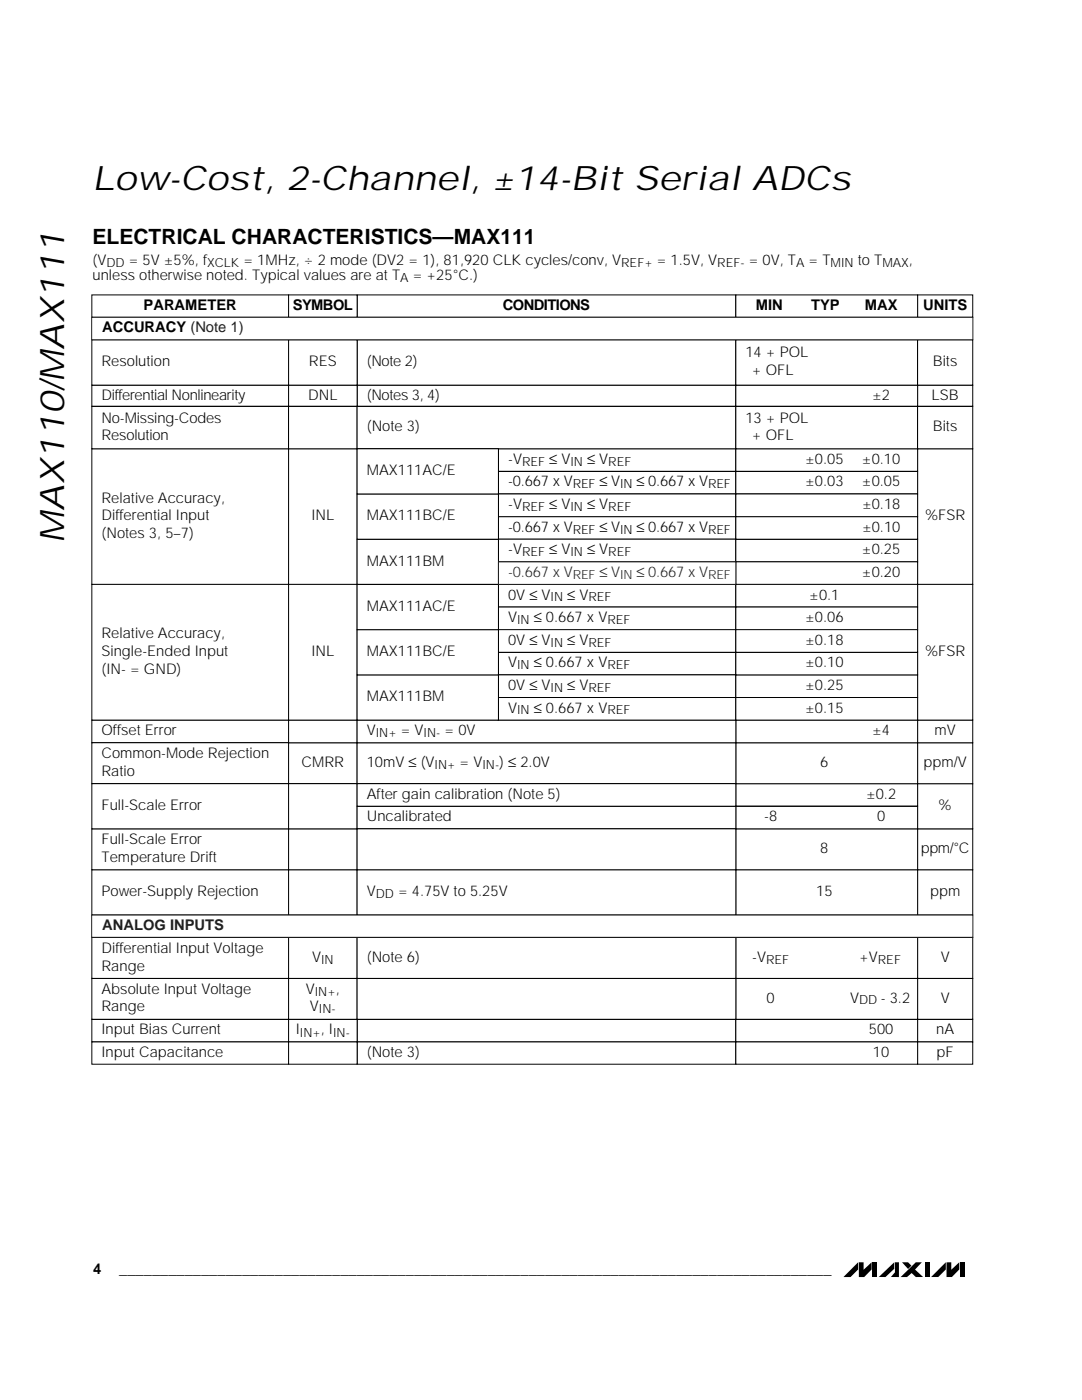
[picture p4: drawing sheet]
<svg xmlns="http://www.w3.org/2000/svg" width="216mm" height="279mm" viewBox="0 0 216 279" stroke-linecap="round" stroke-linejoin="round" font-family="sans-serif">
<path d="M171.2 251.9v1.5l-1.5 1.5h-1.4zM171.4 251.9h.9v1.5l1.6-1.5v1.5l-1.5 1.5h-1zM174.1 251.9h.9v3h-.9zM175.4 254.9l3-3v1.3l-1.7 1.7zM178.6 251.9h.8v3h-1.6l.8-1zM180 251.9h1.2l.7 .7-.7 .7zM179.7 254.9l3-3h1.2l-1.3 1.5 1.6 1.5h-1.5l-.8-.8-.9 .8zM184.5 251.9h1v3h-1zM188.7 251.9v1.4l-1.5 1.6h-1.4zM188.9 251.9h.9v1.5l1.6-1.5v1.4l-1.5 1.6h-1zM191.6 251.9h.9v3h-.9z" fill="#000"/>
<path d="M183.2 76.9h10.8v4.1h-10.8z" fill-rule="evenodd" fill="#fff"/>
<path d="M183.1 76.9h11v4.2h-11z" fill="none" stroke="#000" stroke-width=".2"/>
<path d="M71.3 203.5h75.5v4.4h-75.5z" fill-rule="evenodd" fill="#fff"/>
<path d="M71.3 203.4h75.5v4.5h-75.5z" fill="none" stroke="#000" stroke-width=".2"/>
<path d="M183.2 203.5h10.8v4.4h-10.8z" fill-rule="evenodd" fill="#fff"/>
<path d="M183.1 203.4h11v4.5h-11z" fill="none" stroke="#000" stroke-width=".2"/>
<path d="M146.9 203.5h36.1v4.4h-36.1z" fill-rule="evenodd" fill="#fff"/>
<path d="M146.8 203.4h36.3v4.5h-36.3z" fill="none" stroke="#000" stroke-width=".2"/>
<path d="M71.3 58.9h75.5v4.3h-75.5z" fill-rule="evenodd" fill="#fff"/>
<path d="M71.3 58.9h75.5v4.4h-75.5z" fill="none" stroke="#000" stroke-width=".2"/>
<path d="M57.6 203.5h13.6v4.4h-13.6z" fill-rule="evenodd" fill="#fff"/>
<path d="M57.6 203.4h13.7v4.5h-13.7z" fill="none" stroke="#000" stroke-width=".2"/>
<path d="M18.4 203.5h39.1v4.4h-39.1z" fill-rule="evenodd" fill="#fff"/>
<path d="M18.3 203.4h39.3v4.5h-39.3z" fill="none" stroke="#000" stroke-width=".2"/>
<path d="M57.6 173.6h13.6v8.9h-13.6z" fill-rule="evenodd" fill="#fff"/>
<path d="M57.6 173.6h13.7v9h-13.7z" fill="none" stroke="#000" stroke-width=".2"/>
<path d="M71.3 208h75.5v4.3h-75.5z" fill-rule="evenodd" fill="#fff"/>
<path d="M71.3 207.9h75.5v4.5h-75.5z" fill="none" stroke="#000" stroke-width=".2"/>
<path d="M183.2 208h10.8v4.3h-10.8z" fill-rule="evenodd" fill="#fff"/>
<path d="M183.1 207.9h11v4.5h-11z" fill="none" stroke="#000" stroke-width=".2"/>
<path d="M146.9 208h36.1v4.3h-36.1z" fill-rule="evenodd" fill="#fff"/>
<path d="M146.8 207.9h36.3v4.5h-36.3z" fill="none" stroke="#000" stroke-width=".2"/>
<path d="M57.6 208h13.6v4.3h-13.6z" fill-rule="evenodd" fill="#fff"/>
<path d="M57.6 207.9h13.7v4.5h-13.7z" fill="none" stroke="#000" stroke-width=".2"/>
<path d="M99.5 103.2h47.3v4.3h-47.3z" fill-rule="evenodd" fill="#fff"/>
<path d="M99.5 103.1h47.3v4.5h-47.3z" fill="none" stroke="#000" stroke-width=".2"/>
<path d="M99.5 89.6h47.3v4.4h-47.3z" fill-rule="evenodd" fill="#fff"/>
<path d="M99.5 89.6h47.3v4.5h-47.3z" fill="none" stroke="#000" stroke-width=".2"/>
<path d="M99.5 94.1h47.3v4.4h-47.3z" fill-rule="evenodd" fill="#fff"/>
<path d="M99.5 94.1h47.3v4.5h-47.3z" fill="none" stroke="#000" stroke-width=".2"/>
<path d="M18.4 208h39.1v4.3h-39.1z" fill-rule="evenodd" fill="#fff"/>
<path d="M18.3 207.9h39.3v4.5h-39.3z" fill="none" stroke="#000" stroke-width=".2"/>
<path d="M99.5 98.6h47.3v4.4h-47.3z" fill-rule="evenodd" fill="#fff"/>
<path d="M99.5 98.6h47.3v4.5h-47.3z" fill="none" stroke="#000" stroke-width=".2"/>
<path d="M183.2 195.3h10.8v8.1h-10.8z" fill-rule="evenodd" fill="#fff"/>
<path d="M183.1 195.3h11v8.1h-11z" fill="none" stroke="#000" stroke-width=".2"/>
<path d="M146.9 195.3h36.1v8.1h-36.1z" fill-rule="evenodd" fill="#fff"/>
<path d="M146.8 195.3h36.3v8.1h-36.3z" fill="none" stroke="#000" stroke-width=".2"/>
<path d="M57.6 195.3h13.6v8.1h-13.6z" fill-rule="evenodd" fill="#fff"/>
<path d="M57.6 195.3h13.7v8.1h-13.7z" fill="none" stroke="#000" stroke-width=".2"/>
<path d="M18.4 195.3h39.1v8.1h-39.1z" fill-rule="evenodd" fill="#fff"/>
<path d="M18.3 195.3h39.3v8.1h-39.3z" fill="none" stroke="#000" stroke-width=".2"/>
<path d="M183.2 187.2h10.8v8h-10.8z" fill-rule="evenodd" fill="#fff"/>
<path d="M183.1 187.1h11v8.2h-11z" fill="none" stroke="#000" stroke-width=".2"/>
<path d="M146.9 187.2h36.1v8h-36.1z" fill-rule="evenodd" fill="#fff"/>
<path d="M146.8 187.1h36.3v8.2h-36.3z" fill="none" stroke="#000" stroke-width=".2"/>
<path d="M57.6 187.2h13.6v8h-13.6z" fill-rule="evenodd" fill="#fff"/>
<path d="M57.6 187.1h13.7v8.2h-13.7z" fill="none" stroke="#000" stroke-width=".2"/>
<path d="M18.4 187.2h39.1v8h-39.1z" fill-rule="evenodd" fill="#fff"/>
<path d="M18.3 187.1h39.3v8.2h-39.3z" fill="none" stroke="#000" stroke-width=".2"/>
<path d="M99.5 107.7h47.3v4.4h-47.3z" fill-rule="evenodd" fill="#fff"/>
<path d="M99.5 107.6h47.3v4.5h-47.3z" fill="none" stroke="#000" stroke-width=".2"/>
<path d="M183.2 173.6h10.8v8.9h-10.8z" fill-rule="evenodd" fill="#fff"/>
<path d="M183.1 173.6h11v9h-11z" fill="none" stroke="#000" stroke-width=".2"/>
<path d="M146.9 173.6h36.1v8.9h-36.1z" fill-rule="evenodd" fill="#fff"/>
<path d="M146.8 173.6h36.3v9h-36.3z" fill="none" stroke="#000" stroke-width=".2"/>
<path d="M71.3 173.6h75.5v8.9h-75.5z" fill-rule="evenodd" fill="#fff"/>
<path d="M71.3 173.6h75.5v9h-75.5z" fill="none" stroke="#000" stroke-width=".2"/>
<path d="M18.4 173.6h39.1v8.9h-39.1z" fill-rule="evenodd" fill="#fff"/>
<path d="M18.3 173.6h39.3v9h-39.3z" fill="none" stroke="#000" stroke-width=".2"/>
<path d="M183.2 89.6h10.8v27h-10.8z" fill-rule="evenodd" fill="#fff"/>
<path d="M183.1 89.6h11v27h-11z" fill="none" stroke="#000" stroke-width=".2"/>
<path d="M57.6 89.6h13.6v27h-13.6z" fill-rule="evenodd" fill="#fff"/>
<path d="M57.6 89.6h13.7v27h-13.7z" fill="none" stroke="#000" stroke-width=".2"/>
<path d="M183.2 165.5h10.8v8h-10.8z" fill-rule="evenodd" fill="#fff"/>
<path d="M183.1 165.4h11v8.2h-11z" fill="none" stroke="#000" stroke-width=".2"/>
<path d="M146.9 165.5h36.1v8h-36.1z" fill-rule="evenodd" fill="#fff"/>
<path d="M146.8 165.4h36.3v8.2h-36.3z" fill="none" stroke="#000" stroke-width=".2"/>
<path d="M57.6 165.5h13.6v8h-13.6z" fill-rule="evenodd" fill="#fff"/>
<path d="M57.6 165.4h13.7v8.2h-13.7z" fill="none" stroke="#000" stroke-width=".2"/>
<path d="M18.4 165.5h39.1v8h-39.1z" fill-rule="evenodd" fill="#fff"/>
<path d="M18.3 165.4h39.3v8.2h-39.3z" fill="none" stroke="#000" stroke-width=".2"/>
<path d="M18.4 89.6h39.1v27h-39.1z" fill-rule="evenodd" fill="#fff"/>
<path d="M18.3 89.6h39.3v27h-39.3z" fill="none" stroke="#000" stroke-width=".2"/>
<path d="M71.3 76.9h75.5v4.1h-75.5z" fill-rule="evenodd" fill="#fff"/>
<path d="M71.3 76.9h75.5v4.2h-75.5z" fill="none" stroke="#000" stroke-width=".2"/>
<path d="M146.9 107.7h36.1v4.4h-36.1z" fill-rule="evenodd" fill="#fff"/>
<path d="M146.8 107.6h36.3v4.5h-36.3z" fill="none" stroke="#000" stroke-width=".2"/>
<path d="M146.9 76.9h36.1v4.1h-36.1z" fill-rule="evenodd" fill="#fff"/>
<path d="M146.8 76.9h36.3v4.2h-36.3z" fill="none" stroke="#000" stroke-width=".2"/>
<path d="M183.2 156.5h10.8v8.8h-10.8z" fill-rule="evenodd" fill="#fff"/>
<path d="M183.1 156.4h11v9h-11z" fill="none" stroke="#000" stroke-width=".2"/>
<path d="M146.9 156.5h36.1v4.3h-36.1z" fill-rule="evenodd" fill="#fff"/>
<path d="M146.8 156.4h36.3v4.5h-36.3z" fill="none" stroke="#000" stroke-width=".2"/>
<path d="M146.9 112.2h36.1v4.4h-36.1z" fill-rule="evenodd" fill="#fff"/>
<path d="M146.8 112.1h36.3v4.5h-36.3z" fill="none" stroke="#000" stroke-width=".2"/>
<path d="M57.6 76.9h13.6v4.1h-13.6z" fill-rule="evenodd" fill="#fff"/>
<path d="M57.6 76.9h13.7v4.2h-13.7z" fill="none" stroke="#000" stroke-width=".2"/>
<path d="M71.3 195.3h75.5v8.1h-75.5z" fill-rule="evenodd" fill="#fff"/>
<path d="M71.3 195.3h75.5v8.1h-75.5z" fill="none" stroke="#000" stroke-width=".2"/>
<path d="M18.4 76.9h39.1v4.1h-39.1z" fill-rule="evenodd" fill="#fff"/>
<path d="M18.3 76.9h39.3v4.2h-39.3z" fill="none" stroke="#000" stroke-width=".2"/>
<path d="M71.3 187.2h75.5v8h-75.5z" fill-rule="evenodd" fill="#fff"/>
<path d="M71.3 187.1h75.5v8.2h-75.5z" fill="none" stroke="#000" stroke-width=".2"/>
<path d="M183.2 58.9h10.8v4.3h-10.8z" fill-rule="evenodd" fill="#fff"/>
<path d="M183.1 58.9h11v4.4h-11z" fill="none" stroke="#000" stroke-width=".2"/>
<path d="M146.9 58.9h36.1v4.3h-36.1z" fill-rule="evenodd" fill="#fff"/>
<path d="M146.8 58.9h36.3v4.4h-36.3z" fill="none" stroke="#000" stroke-width=".2"/>
<path d="M57.6 58.9h13.6v4.3h-13.6z" fill-rule="evenodd" fill="#fff"/>
<path d="M57.6 58.9h13.7v4.4h-13.7z" fill="none" stroke="#000" stroke-width=".2"/>
<path d="M183.2 148.3h10.8v8h-10.8z" fill-rule="evenodd" fill="#fff"/>
<path d="M183.1 148.2h11v8.2h-11z" fill="none" stroke="#000" stroke-width=".2"/>
<path d="M146.9 148.3h36.1v8h-36.1z" fill-rule="evenodd" fill="#fff"/>
<path d="M146.8 148.2h36.3v8.2h-36.3z" fill="none" stroke="#000" stroke-width=".2"/>
<path d="M71.3 67.9h75.5v8.9h-75.5z" fill-rule="evenodd" fill="#fff"/>
<path d="M71.3 67.8h75.5v9.1h-75.5z" fill="none" stroke="#000" stroke-width=".2"/>
<path d="M18.4 58.9h39.1v4.3h-39.1z" fill-rule="evenodd" fill="#fff"/>
<path d="M18.3 58.9h39.3v4.4h-39.3z" fill="none" stroke="#000" stroke-width=".2"/>
<path d="M146.9 67.9h36.1v8.9h-36.1z" fill-rule="evenodd" fill="#fff"/>
<path d="M146.8 67.8h36.3v9.1h-36.3z" fill="none" stroke="#000" stroke-width=".2"/>
<path d="M57.6 67.9h13.6v8.9h-13.6z" fill-rule="evenodd" fill="#fff"/>
<path d="M57.6 67.8h13.7v9.1h-13.7z" fill="none" stroke="#000" stroke-width=".2"/>
<path d="M18.4 67.9h39.1v8.9h-39.1z" fill-rule="evenodd" fill="#fff"/>
<path d="M18.3 67.8h39.3v9.1h-39.3z" fill="none" stroke="#000" stroke-width=".2"/>
<path d="M57.6 148.3h13.6v8h-13.6z" fill-rule="evenodd" fill="#fff"/>
<path d="M57.6 148.2h13.7v8.2h-13.7z" fill="none" stroke="#000" stroke-width=".2"/>
<path d="M183.2 143.8h10.8v4.4h-10.8z" fill-rule="evenodd" fill="#fff"/>
<path d="M183.1 143.7h11v4.5h-11z" fill="none" stroke="#000" stroke-width=".2"/>
<path d="M146.9 143.8h36.1v4.4h-36.1z" fill-rule="evenodd" fill="#fff"/>
<path d="M146.8 143.7h36.3v4.5h-36.3z" fill="none" stroke="#000" stroke-width=".2"/>
<path d="M57.6 143.8h13.6v4.4h-13.6z" fill-rule="evenodd" fill="#fff"/>
<path d="M57.6 143.7h13.7v4.5h-13.7z" fill="none" stroke="#000" stroke-width=".2"/>
<path d="M18.4 143.8h39.1v4.4h-39.1z" fill-rule="evenodd" fill="#fff"/>
<path d="M18.3 143.7h39.3v4.5h-39.3z" fill="none" stroke="#000" stroke-width=".2"/>
<path d="M18.4 148.3h39.1v8h-39.1z" fill-rule="evenodd" fill="#fff"/>
<path d="M18.3 148.2h39.3v8.2h-39.3z" fill="none" stroke="#000" stroke-width=".2"/>
<path d="M71.3 148.3h75.5v8h-75.5z" fill-rule="evenodd" fill="#fff"/>
<path d="M71.3 148.2h75.5v8.2h-75.5z" fill="none" stroke="#000" stroke-width=".2"/>
<path d="M183.2 67.9h10.8v8.9h-10.8z" fill-rule="evenodd" fill="#fff"/>
<path d="M183.1 67.8h11v9.1h-11z" fill="none" stroke="#000" stroke-width=".2"/>
<path d="M18.4 81.2h39.1v8.3h-39.1z" fill-rule="evenodd" fill="#fff"/>
<path d="M18.3 81.1h39.3v8.5h-39.3z" fill="none" stroke="#000" stroke-width=".2"/>
<path d="M146.9 103.2h36.1v4.3h-36.1z" fill-rule="evenodd" fill="#fff"/>
<path d="M146.8 103.1h36.3v4.5h-36.3z" fill="none" stroke="#000" stroke-width=".2"/>
<path d="M57.6 81.2h13.6v8.3h-13.6z" fill-rule="evenodd" fill="#fff"/>
<path d="M57.6 81.1h13.7v8.5h-13.7z" fill="none" stroke="#000" stroke-width=".2"/>
<path d="M71.3 81.2h75.5v8.3h-75.5z" fill-rule="evenodd" fill="#fff"/>
<path d="M71.3 81.1h75.5v8.5h-75.5z" fill="none" stroke="#000" stroke-width=".2"/>
<path d="M146.9 161h36.1v4.3h-36.1z" fill-rule="evenodd" fill="#fff"/>
<path d="M146.8 160.9h36.3v4.5h-36.3z" fill="none" stroke="#000" stroke-width=".2"/>
<path d="M146.9 89.6h36.1v4.4h-36.1z" fill-rule="evenodd" fill="#fff"/>
<path d="M146.8 89.6h36.3v4.5h-36.3z" fill="none" stroke="#000" stroke-width=".2"/>
<path d="M57.6 156.5h13.6v8.8h-13.6z" fill-rule="evenodd" fill="#fff"/>
<path d="M57.6 156.4h13.7v9h-13.7z" fill="none" stroke="#000" stroke-width=".2"/>
<path d="M18.4 156.5h39.1v8.8h-39.1z" fill-rule="evenodd" fill="#fff"/>
<path d="M18.3 156.4h39.3v9h-39.3z" fill="none" stroke="#000" stroke-width=".2"/>
<path d="M71.3 161h75.5v4.3h-75.5z" fill-rule="evenodd" fill="#fff"/>
<path d="M71.3 160.9h75.5v4.5h-75.5z" fill="none" stroke="#000" stroke-width=".2"/>
<path d="M146.9 94.1h36.1v4.4h-36.1z" fill-rule="evenodd" fill="#fff"/>
<path d="M146.8 94.1h36.3v4.5h-36.3z" fill="none" stroke="#000" stroke-width=".2"/>
<path d="M71.3 107.7h28.1v8.9h-28.1z" fill-rule="evenodd" fill="#fff"/>
<path d="M71.3 107.6h28.2v9h-28.2z" fill="none" stroke="#000" stroke-width=".2"/>
<path d="M146.9 81.2h36.1v8.3h-36.1z" fill-rule="evenodd" fill="#fff"/>
<path d="M146.8 81.1h36.3v8.5h-36.3z" fill="none" stroke="#000" stroke-width=".2"/>
<path d="M183.2 81.2h10.8v8.3h-10.8z" fill-rule="evenodd" fill="#fff"/>
<path d="M183.1 81.1h11v8.5h-11z" fill="none" stroke="#000" stroke-width=".2"/>
<path d="M146.9 98.6h36.1v4.4h-36.1z" fill-rule="evenodd" fill="#fff"/>
<path d="M146.8 98.6h36.3v4.5h-36.3z" fill="none" stroke="#000" stroke-width=".2"/>
<path d="M71.3 143.8h75.5v4.4h-75.5z" fill-rule="evenodd" fill="#fff"/>
<path d="M71.3 143.7h75.5v4.5h-75.5z" fill="none" stroke="#000" stroke-width=".2"/>
<path d="M71.3 165.5h75.5v8h-75.5z" fill-rule="evenodd" fill="#fff"/>
<path d="M71.3 165.4h75.5v8.2h-75.5z" fill="none" stroke="#000" stroke-width=".2"/>
<path d="M71.3 98.6h28.1v8.9h-28.1z" fill-rule="evenodd" fill="#fff"/>
<path d="M71.3 98.6h28.2v9h-28.2z" fill="none" stroke="#000" stroke-width=".2"/>
<path d="M71.3 89.6h28.1v8.9h-28.1z" fill-rule="evenodd" fill="#fff"/>
<path d="M71.3 89.6h28.2v9h-28.2z" fill="none" stroke="#000" stroke-width=".2"/>
<path d="M71.3 156.5h75.5v4.3h-75.5z" fill-rule="evenodd" fill="#fff"/>
<path d="M71.3 156.4h75.5v4.5h-75.5z" fill="none" stroke="#000" stroke-width=".2"/>
<path d="M99.5 130.2h47.3v4.4h-47.3z" fill-rule="evenodd" fill="#fff"/>
<path d="M99.5 130.2h47.3v4.5h-47.3z" fill="none" stroke="#000" stroke-width=".2"/>
<path d="M99.5 116.7h47.3v4.4h-47.3z" fill-rule="evenodd" fill="#fff"/>
<path d="M99.5 116.6h47.3v4.5h-47.3z" fill="none" stroke="#000" stroke-width=".2"/>
<path d="M99.5 121.2h47.3v4.4h-47.3z" fill-rule="evenodd" fill="#fff"/>
<path d="M99.5 121.2h47.3v4.5h-47.3z" fill="none" stroke="#000" stroke-width=".2"/>
<path d="M99.5 125.7h47.3v4.4h-47.3z" fill-rule="evenodd" fill="#fff"/>
<path d="M99.5 125.7h47.3v4.5h-47.3z" fill="none" stroke="#000" stroke-width=".2"/>
<path d="M99.5 134.7h47.3v4.4h-47.3z" fill-rule="evenodd" fill="#fff"/>
<path d="M99.5 134.7h47.3v4.5h-47.3z" fill="none" stroke="#000" stroke-width=".2"/>
<path d="M99.5 139.3h47.3v4.3h-47.3z" fill-rule="evenodd" fill="#fff"/>
<path d="M99.5 139.2h47.3v4.5h-47.3z" fill="none" stroke="#000" stroke-width=".2"/>
<path d="M183.2 116.7h10.8v26.9h-10.8z" fill-rule="evenodd" fill="#fff"/>
<path d="M183.1 116.6h11v27.1h-11z" fill="none" stroke="#000" stroke-width=".2"/>
<path d="M57.6 116.7h13.6v26.9h-13.6z" fill-rule="evenodd" fill="#fff"/>
<path d="M57.6 116.6h13.7v27.1h-13.7z" fill="none" stroke="#000" stroke-width=".2"/>
<path d="M18.4 116.7h39.1v26.9h-39.1z" fill-rule="evenodd" fill="#fff"/>
<path d="M18.3 116.6h39.3v27.1h-39.3z" fill="none" stroke="#000" stroke-width=".2"/>
<path d="M146.9 134.7h36.1v4.4h-36.1z" fill-rule="evenodd" fill="#fff"/>
<path d="M146.8 134.7h36.3v4.5h-36.3z" fill="none" stroke="#000" stroke-width=".2"/>
<path d="M146.9 139.3h36.1v4.3h-36.1z" fill-rule="evenodd" fill="#fff"/>
<path d="M146.8 139.2h36.3v4.5h-36.3z" fill="none" stroke="#000" stroke-width=".2"/>
<path d="M146.9 130.2h36.1v4.4h-36.1z" fill-rule="evenodd" fill="#fff"/>
<path d="M146.8 130.2h36.3v4.5h-36.3z" fill="none" stroke="#000" stroke-width=".2"/>
<path d="M146.9 116.7h36.1v4.4h-36.1z" fill-rule="evenodd" fill="#fff"/>
<path d="M146.8 116.6h36.3v4.5h-36.3z" fill="none" stroke="#000" stroke-width=".2"/>
<path d="M146.9 121.2h36.1v4.4h-36.1z" fill-rule="evenodd" fill="#fff"/>
<path d="M146.8 121.2h36.3v4.5h-36.3z" fill="none" stroke="#000" stroke-width=".2"/>
<path d="M71.3 134.7h28.1v8.9h-28.1z" fill-rule="evenodd" fill="#fff"/>
<path d="M71.3 134.7h28.2v9h-28.2z" fill="none" stroke="#000" stroke-width=".2"/>
<path d="M146.9 125.7h36.1v4.4h-36.1z" fill-rule="evenodd" fill="#fff"/>
<path d="M146.8 125.7h36.3v4.5h-36.3z" fill="none" stroke="#000" stroke-width=".2"/>
<path d="M71.3 125.7h28.1v8.9h-28.1z" fill-rule="evenodd" fill="#fff"/>
<path d="M71.3 125.7h28.2v9h-28.2z" fill="none" stroke="#000" stroke-width=".2"/>
<path d="M71.3 116.7h28.1v8.9h-28.1z" fill-rule="evenodd" fill="#fff"/>
<path d="M71.3 116.6h28.2v9.1h-28.2z" fill="none" stroke="#000" stroke-width=".2"/>
<path d="M18.3 63.4h175.8v4.4h-175.8z" fill-rule="evenodd" fill="#fff"/>
<path d="M18.3 63.3h175.8v4.5h-175.8z" fill="none" stroke="#231f20" stroke-width=".2"/>
<path d="M18.3 182.7h175.8v4.3h-175.8z" fill-rule="evenodd" fill="#fff"/>
<path d="M18.3 182.6h175.8v4.5h-175.8z" fill="none" stroke="#231f20" stroke-width=".2"/>
<path d="M99.5 112.2h47.3v4.4h-47.3z" fill-rule="evenodd" fill="#fff"/>
<path d="M99.5 112.1h47.3v4.5h-47.3z" fill="none" stroke="#231f20" stroke-width=".2"/>
<g font-size="6.8">
<text x="18.4" y="37.9">Low-Cost, 2-Channel, ±14-Bit Serial ADCs</text>
<text x="12.8" y="108.3" transform="rotate(-90 12.8 108.3)">MAX110/MAX111</text>
</g>
<text font-size="4.2" x="18.5" y="48.7">ELECTRICAL CHARACTERISTICS—MAX111</text>
<g font-size="2.9">
<text x="18.5" y="52.9">(V</text>
<text x="25.7" y="52.9">= 5V ±5%, f</text>
<text x="48.6" y="52.9">= 1MHz, ÷ 2 mode (DV2 = 1), 81,920 CLK cycles/conv, V</text>
<text x="131.1" y="52.9">= 1.5V, V</text>
<text x="149.4" y="52.9">= 0V, T</text>
<text x="161.3" y="52.9">= T</text>
<text x="171.2" y="52.9">to T</text>
<text x="181.4" y="52.9">,</text>
<text x="18.5" y="55.9">unless otherwise noted. Typical values are at T</text>
<text x="82.4" y="55.9">= +25°C.)</text>
<text x="28.6" y="61.8">PARAMETER</text>
<text x="58.4" y="61.8">SYMBOL</text>
<text x="100.3" y="61.8">CONDITIONS</text>
<text x="150.8" y="61.8">MIN</text>
<text x="161.8" y="61.8">TYP</text>
<text x="172.6" y="61.8">MAX</text>
<text x="184.2" y="61.8">UNITS</text>
<text x="20.4" y="66.3">ACCURACY (Note 1)</text>
<text x="148.7" y="71.3">14 + POL</text>
<text x="20.3" y="73.1">Resolution</text>
<text x="61.6" y="73.1">RES</text>
<text x="73.2" y="73.1">(Note 2)</text>
<text x="150" y="74.9">+ OFL</text>
<text x="186.1" y="73.1">Bits</text>
<text x="20.3" y="79.7">Differential Nonlinearity</text>
<text x="61.5" y="79.7">DNL</text>
<text x="73.2" y="79.7">(Notes 3, 4)</text>
<text x="174" y="79.7">±2</text>
<text x="185.9" y="79.7">LSB</text>
<text x="20.3" y="84.3">No-Missing-Codes</text>
<text x="20.3" y="87.8">Resolution</text>
<text x="73.2" y="86.1">(Note 3)</text>
<text x="148.7" y="84.3">13 + POL</text>
<text x="150" y="87.8">+ OFL</text>
<text x="186.1" y="86.1">Bits</text>
<text x="73.2" y="94.8">MAX111AC/E</text>
<text x="101.4" y="92.6">-V</text>
<text x="109.6" y="92.6">≤ V</text>
<text x="117.2" y="92.6">≤ V</text>
<text x="160.7" y="92.6">±0.05</text>
<text x="172" y="92.6">±0.10</text>
<text x="20.3" y="100.3">Relative Accuracy,</text>
<text x="101.4" y="97.1">-0.667 x V</text>
<text x="101.4" y="101.6">-V</text>
<text x="109.6" y="101.6">≤ V</text>
<text x="117.2" y="101.6">≤ V</text>
<text x="119.6" y="97.1">≤ V</text>
<text x="127" y="97.1">≤ 0.667 x V</text>
<text x="160.7" y="97.1">±0.03</text>
<text x="172" y="97.1">±0.05</text>
<text x="172" y="101.6">±0.18</text>
<text x="20.3" y="103.9">Differential Input</text>
<text x="20.3" y="107.4">(Notes 3, 5–7)</text>
<text x="62.1" y="103.9">INL</text>
<text x="73.2" y="103.9">MAX111BC/E</text>
<text x="101.4" y="106.1">-0.667 x V</text>
<text x="119.6" y="106.1">≤ V</text>
<text x="127" y="106.1">≤ 0.667 x V</text>
<text x="172" y="106.1">±0.10</text>
<text x="184.6" y="103.9">%FSR</text>
<text x="73.2" y="112.9">MAX111BM</text>
<text x="101.4" y="110.6">-V</text>
<text x="109.6" y="110.6">≤ V</text>
<text x="117.2" y="110.6">≤ V</text>
<text x="172" y="110.6">±0.25</text>
<text x="101.4" y="119.7">0V ≤ V</text>
<text x="113.2" y="119.7">≤ V</text>
<text x="161.5" y="119.7">±0.1</text>
<text x="172" y="115.1">±0.20</text>
<text x="73.2" y="121.9">MAX111AC/E</text>
<text x="101.4" y="124.2">V</text>
<text x="106.5" y="124.2">≤ 0.667 x V</text>
<text x="160.7" y="124.2">±0.06</text>
<text x="20.3" y="127.4">Relative Accuracy,</text>
<text x="20.3" y="130.9">Single-Ended Input</text>
<text x="62.1" y="130.9">INL</text>
<text x="73.2" y="130.9">MAX111BC/E</text>
<text x="101.4" y="128.7">0V ≤ V</text>
<text x="113.2" y="128.7">≤ V</text>
<text x="160.7" y="128.7">±0.18</text>
<text x="184.6" y="130.9">%FSR</text>
<text x="20.3" y="134.5">(IN- = GND)</text>
<text x="101.4" y="133.2">V</text>
<text x="101.4" y="137.7">0V ≤ V</text>
<text x="106.5" y="133.2">≤ 0.667 x V</text>
<text x="113.2" y="137.7">≤ V</text>
<text x="160.7" y="137.7">±0.25</text>
<text x="160.7" y="133.2">±0.10</text>
<text x="73.2" y="140">MAX111BM</text>
<text x="101.4" y="142.2">V</text>
<text x="106.5" y="142.2">≤ 0.667 x V</text>
<text x="160.7" y="142.2">±0.15</text>
<text x="20.3" y="146.7">Offset Error</text>
<text x="73.2" y="146.7">V</text>
<text x="80" y="146.7">= V</text>
<text x="88.7" y="146.7">= 0V</text>
<text x="174" y="146.7">±4</text>
<text x="186.5" y="146.7">mV</text>
<text x="20.3" y="151.3">Common-Mode Rejection</text>
<text x="20.3" y="154.8">Ratio</text>
<text x="60.2" y="153.1">CMRR</text>
<text x="73.2" y="153.1">10mV ≤ (V</text>
<text x="91.7" y="153.1">= V</text>
<text x="99.6" y="153.1">) ≤ 2.0V</text>
<text x="163.7" y="153.1">6</text>
<text x="184.3" y="153.1">ppm/V</text>
<text x="20.3" y="161.7">Full-Scale Error</text>
<text x="73.2" y="159.4">After gain calibration (Note 5)</text>
<text x="172.8" y="159.4">±0.2</text>
<text x="187.3" y="161.7">%</text>
<text x="73.2" y="163.9">Uncalibrated</text>
<text x="152.5" y="163.9">-8</text>
<text x="175" y="163.9">0</text>
<text x="20.3" y="168.5">Full-Scale Error</text>
<text x="20.3" y="172">Temperature Drift</text>
<text x="163.7" y="170.3">8</text>
<text x="183.8" y="170.3">ppm/°C</text>
<text x="20.3" y="178.8">Power-Supply Rejection</text>
<text x="73.2" y="178.8">V</text>
<text x="79.4" y="178.8">= 4.75V to 5.25V</text>
<text x="162.9" y="178.8">15</text>
<text x="185.6" y="178.8">ppm</text>
<text x="20.3" y="190.2">Differential Input Voltage</text>
<text x="62.3" y="191.9">V</text>
<text x="73.2" y="191.9">(Note 6)</text>
<text x="150.1" y="191.9">-V</text>
<text x="171.4" y="191.9">+V</text>
<text x="187.7" y="191.9">V</text>
<text x="20.3" y="193.7">Range</text>
<text x="20.3" y="198.3">Absolute Input Voltage</text>
<text x="20.3" y="201.9">Range</text>
<text x="61" y="198.3">V</text>
<text x="61.8" y="201.9">V</text>
<text x="67" y="198.3">,</text>
<text x="153" y="200.1">0</text>
<text x="169.6" y="200.1">V</text>
<text x="175.7" y="200.1">- 3.2</text>
<text x="187.7" y="200.1">V</text>
<text x="20.3" y="206.4">Input Bias Current</text>
<text x="59" y="206.4">I</text>
<text x="64" y="206.4">, I</text>
<text x="173.4" y="206.4">500</text>
<text x="186.8" y="206.4">nA</text>
<text x="20.3" y="210.9">Input Capacitance</text>
<text x="73.2" y="210.9">(Note 3)</text>
<text x="174.2" y="210.9">10</text>
<text x="186.9" y="210.9">pF</text>
<text x="18.6" y="254.2">4</text>
<text x="23.8" y="254.2">_______________________________________________________________________________________</text>
</g>
<g font-size="2.9" fill="#231f20">
<text x="101.4" y="115.1">-0.667 x V</text>
<text x="119.6" y="115.1">≤ V</text>
<text x="127" y="115.1">≤ 0.667 x V</text>
<text x="20.4" y="185.6">ANALOG INPUTS</text>
</g>
<g font-size="2.5">
<text x="21.2" y="53.3">DD</text>
<text x="41.3" y="53.3">XCLK</text>
<text x="124" y="53.3">REF+</text>
<text x="143.1" y="53.3">REF-</text>
<text x="158.8" y="53.3">A</text>
<text x="165.7" y="53.3">MIN</text>
<text x="176.1" y="53.3">MAX</text>
<text x="79.9" y="56.2">A</text>
<text x="104.2" y="92.9">REF</text>
<text x="113.8" y="92.9">IN</text>
<text x="121.4" y="92.9">REF</text>
<text x="104.2" y="102">REF</text>
<text x="113.8" y="102">IN</text>
<text x="114.3" y="97.4">REF</text>
<text x="121.4" y="102">REF</text>
<text x="123.7" y="97.4">IN</text>
<text x="141.3" y="97.4">REF</text>
<text x="114.3" y="106.5">REF</text>
<text x="123.7" y="106.5">IN</text>
<text x="141.3" y="106.5">REF</text>
<text x="104.2" y="111">REF</text>
<text x="113.8" y="111">IN</text>
<text x="121.4" y="111">REF</text>
<text x="103.2" y="124.5">IN</text>
<text x="109.9" y="120">IN</text>
<text x="117.4" y="120">REF</text>
<text x="121.2" y="124.5">REF</text>
<text x="109.9" y="129">IN</text>
<text x="117.4" y="129">REF</text>
<text x="103.2" y="133.6">IN</text>
<text x="121.2" y="133.6">REF</text>
<text x="103.2" y="142.6">IN</text>
<text x="109.9" y="138.1">IN</text>
<text x="117.4" y="138.1">REF</text>
<text x="121.2" y="142.6">REF</text>
<text x="75" y="147.1">IN+</text>
<text x="84.5" y="147.1">IN-</text>
<text x="86.7" y="153.4">IN+</text>
<text x="96.3" y="153.4">IN-</text>
<text x="75" y="179.2">DD</text>
<text x="64.1" y="192.3">IN</text>
<text x="152.9" y="192.3">REF</text>
<text x="175.2" y="192.3">REF</text>
<text x="62.8" y="198.7">IN+</text>
<text x="63.6" y="202.2">IN-</text>
<text x="171.4" y="200.5">DD</text>
<text x="59.8" y="206.9">IN+</text>
<text x="66.5" y="206.9">IN-</text>
</g>
<g font-size="2.5" fill="#231f20">
<text x="114.3" y="115.5">REF</text>
<text x="123.7" y="115.5">IN</text>
<text x="141.3" y="115.5">REF</text>
</g>
</svg>
